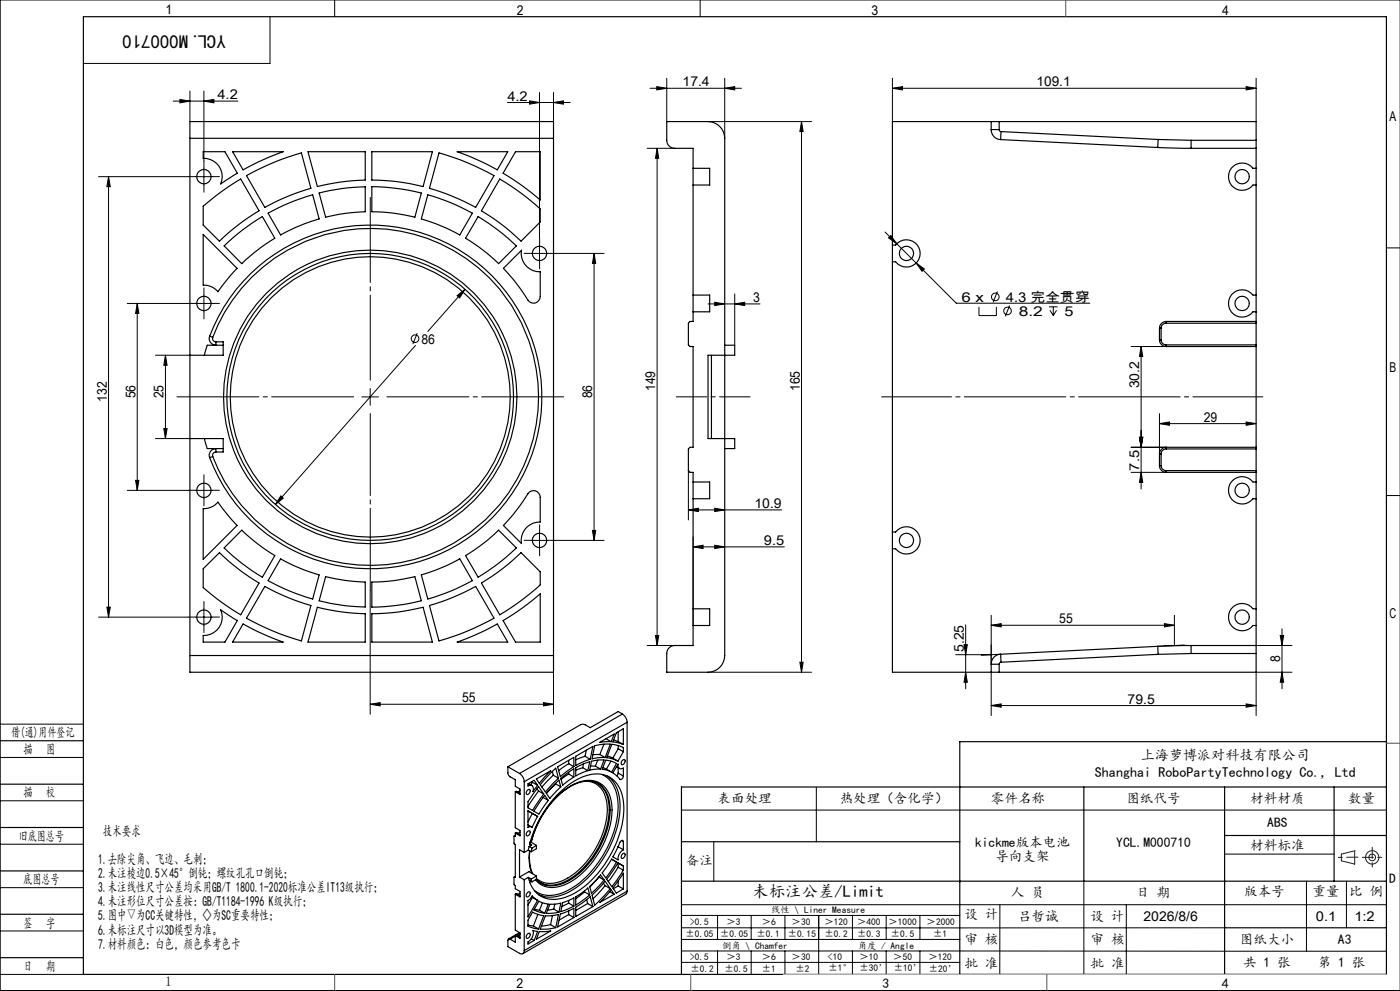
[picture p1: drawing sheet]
<svg xmlns="http://www.w3.org/2000/svg" width="420mm" height="297mm" viewBox="0 0 420 297" stroke-linecap="round" stroke-linejoin="round" font-family="sans-serif">
<g fill="none" stroke="#000" stroke-width=".3">
<path d="M100.4 0v5M210 0v5M420 0h-419.9v297h419.9M81 5v14h-56M52 30.3h19.3M54 29.8l3 .5-3 .5zM57 27.3v9.1M61.2 30.3l3-.5v1zM61.2 27.3v21M152.2 30.7h18.9M158.9 30.2l3 .5-3 .5zM161.9 27.7v43.6"/>
<path d="M166.1 30.7l3-.5v1zM166.1 27.7v8.7M195 26.5h27.4M197 26l3 .5-3 .4zM200 23.5v12.9M212.4 36.4h31.1M217.4 26.5l3-.5v.9zM217.4 23.5v17.9M240.5 36.4v165.1M240.5 36.4l.4 3h-.9zM267.7 26.5l3.1-.5v.9zM267.7 23.5v12.9"/>
<path d="M267.7 26.5h109.1M373.8 26l3 .5-3 .4zM376.8 23.5v12.9M29.6 52.9h26.9M32.6 52.9l.5 3h-1zM32.6 52.9v132.1M58.7 52.9h5M61.2 50.4v5.1M194.1 44.4h8.3M197.1 44.4l.5 3h-1zM197.1 44.4v149.1M159.3 75.9h5.1"/>
<path d="M161.9 73.4v5.1M166.5 75.9h14.7M178.2 75.9l.5 3h-1zM178.2 75.9v86.1M265.5 69.5l21.4 21.4h40.1M267.3 70.6l1.7 2.5-2.4-1.8zM274.8 78.8l2.5 1.8-.7 .7zM415.9 74.3h4.1M38.2 90.9h18.3M41.2 90.9l.5 3h-1zM41.2 90.9v56.1M58.7 90.9h5"/>
<path d="M61.2 88.4v5M125.2 99.9l-1.3 3.2M137.1 88.6l2.4-1.9-1.6 2.6zM139.5 86.7l-11.2 12.6M212.4 91.1h15.6M214.4 90.6l3 .5-3 .5zM220.4 91.1l3-.5v1zM220.4 88.1v15.4M293.7 92v2.6h5.2v-2.6M299.2 87.3l-1.3 3.3M302.9 91.5l-1.3 3.3M314.7 92h2.6"/>
<path d="M315 93l1 1.6M316 92v2.6M317 93l-1 1.6M46.6 106.5h10.4M49.6 106.5l.5 3h-1zM49.6 106.5v24.9M108.5 119h5.1M111.1 116.4v5.1M124.6 103.5l-42 47.7M339.3 103.9h10.5M342.3 103.9l.5 3h-1zM342.3 103.9v42.6"/>
<path d="M46.6 131.4h10.4M49.1 128.4h1l-.5 3zM339.3 134.1h10.5M341.8 131.1h1l-.5 3zM347.8 127l3-.5v1zM347.8 124v12.1M347.8 127h29M373.8 126.5l3 .5-3 .5zM38.2 147h18.3M40.7 144h1l-.5 3zM58.7 147h5M61.2 144.5v5"/>
<path d="M84.2 148.6l.8 .7-2.4 1.9zM161.9 159.5v5M177.7 159h1l-.5 3zM206.5 152.8l3-.5v1zM206.5 141v14.8M206.5 152.8h28M214.4 152.3l3 .5-3 .5zM339.3 141.6h10.5M342.3 141.6l.5 3h-1zM415.9 148.5h4.1M111.1 176.9v37.2M159.3 162h5.1"/>
<path d="M166.5 162h14.7M207.9 163.9l3-.5v1zM207.9 160.9v26.6M207.9 163.9h27.4M214.4 163.4l3 .5-3 .5zM29.6 185h26.9M32.1 182h1l-.5 3zM58.7 185h5M61.2 182.5v5M166.1 196.5v17.6M194.1 193.5h8.3M196.6 190.5h1l-.5 3z"/>
<path d="M240 198.5h.9l-.4 3zM286.7 196.2h10.7M289.2 193.2h1l-.5 3zM289.7 187.3v19.1M297.4 187.4l3-.5v1zM297.4 184.4v14.7M297.4 187.4h54.9M300.2 196.1l-5.8 .3M349.3 186.9l3 .5-3 .5zM349.3 193.5h8M352.3 184.4v9.1M355.3 193.3l-8 .4"/>
<path d="M376.8 193.5h10.8M384.1 190.5h1l-.5 3zM384.6 188.5v17.9M0 217h25M111.1 211.1l3-.5v1zM111.1 211.1h55M163.1 210.6l3 .5-3 .5zM212.4 201.5h31.1M289.7 201.5l.5 3h-1zM297.4 211.5l3-.5v.9zM297.4 201.5v13M297.4 211.5h79.4"/>
<path d="M373.8 211l3 .5-3 .4zM384.6 201.5l.5 3h-1zM387.6 201.5h-10.8v13M0 227h25M0 240h25M244.9 236v16.3M0 253h25M204.4 242.8h211.5M214.1 252.4v11.8M367.4 256h32.8M0 266h25M0 279h25"/>
<path d="M204.4 271.1h211.5M204.4 278.1h163M204.4 274.4h83.5M215.3 274.4v7.1M225.4 274.4v7.1M235.5 274.4v7.1M245.6 274.4v17.6M255.7 274.4v7.1M265.9 274.4v7.1M276 274.4v7.1M300 271.1l-.1 21M325.2 264.1v27.9"/>
<path d="M337.9 271.1v20.9M391.9 264.1v21M403.9 264.1v14M0 292h25M204.4 285l211.5 .1M204.4 288.4h83.5M204.5 281.5h83.5M215.3 285v7M225.4 285v7M235.5 285v7M255.7 285v7M265.9 285v7"/>
<path d="M276 285v7M287.9 292h128"/>
<circle cx="298.6" cy="89" r="1.14"/>
<circle cx="302.2" cy="93.2" r="1.14"/>
<circle cx="124.5" cy="101.5" r="1.15"/>
</g>
<g fill="none" stroke="#191924" stroke-width=".3">
<path d="M402.4 256l4-1v4l-4-1z"/>
<circle cx="411.7" cy="257" r="1"/>
<circle cx="411.7" cy="257" r="2"/>
</g>
<path d="M202.9 118.9h22.1" fill="none" stroke="#000" stroke-width=".3" stroke-dasharray="30.5 1.3 1.3 1.3" stroke-dashoffset="21.3"/>
<path d="M111.1 113.9v-54.7" fill="none" stroke="#000" stroke-width=".3" stroke-dasharray="30.5 1.3 1.3 1.3" stroke-dashoffset="5"/>
<path d="M106.1 118.9h-53M116.1 118.9h53M111.1 123.9v53" fill="none" stroke="#000" stroke-width=".3" stroke-dasharray="30.5 1.3 1.3 1.3" stroke-dashoffset="5.9"/>
<g fill="none" stroke="#000" stroke-width=".3" stroke-dasharray="30.5 1.3 1.3 1.3">
<path d="M58.7 52.9h-2.2M61.2 50.4v-2.1M61.2 55.4v2.2M63.7 52.9h2.1M159.4 75.9h-2.2M161.9 73.4v-2.1M161.9 78.4v2.2M164.4 75.9h2.1M58.7 90.9h-2.2M61.2 88.4v-2.1M61.2 93.4v2.2M63.7 90.9h2.1"/>
<path d="M58.7 146.9h-2.2M61.2 144.4v-2.1M61.2 149.4v2.2M63.7 146.9h2.1M161.9 159.4v-2.1M159.4 161.9h-2.2M161.9 164.4v2.2M164.4 161.9h2.1M58.7 184.9h-2.2M61.2 182.4v-2.1M61.2 187.4v2.2M63.7 184.9h2.1"/>
</g>
<path d="M264.5 118.9h114.4" fill="none" stroke="#000" stroke-width=".3" stroke-dasharray="30.5 1.3 1.3 1.3" stroke-dashoffset="9.5"/>
<g fill="none" stroke="#000" stroke-width=".35">
<path d="M25 5h390.9v287h-390.9zM297.4 38.8h2.4M297.4 36.4h2.4M297.4 38.8a2.95 2.95 0 0 0 2.8 3M297.4 36.4h-29.7v165.1h29.7M297.4 36.4v2.4M299.8 38.8l.1 .5 .4 .1M299.8 36.4h77v5.6M299.8 36.4v2.4M300.3 39.4l-.1 2.4M300.3 39.4l47.2 2.4M57 41.4v-5h109.1v5"/>
<path d="M57 41.4h109.1M57 41.4v155.1M61 45.5h6.5l3.7 6.4-5 3.2a5.5 5.5 0 0 0-5.2-7.7zM69.8 45.5h15.1a79.1 79.1 0 0 0-12 5.4zM73.9 52.6a77.5 77.5 0 0 1 16.5-6.8l2.9 10.6a65.9 65.9 0 0 0-13.9 5.8zM92.4 45.5h17.2v8.5a64.3 64.3 0 0 0-14.4 1.9zM95.7 57.9a59.4 59.4 0 0 1 13.9-1.9v7.5a56.1 56.1 0 0 0-11.9 1.6zM111.5 45.5h18.2l-2.8 10.4a62.7 62.7 0 0 0-15.4-1.9zM111.5 55.9a65.9 65.9 0 0 1 14.9 2l-1.9 7.2a53.9 53.9 0 0 0-13-1.6zM128.3 58.4a62.5 62.5 0 0 1 13.4 5.5l-3.8 6.5a57.5 57.5 0 0 0-11.5-4.8zM131.7 45.8a76.8 76.8 0 0 1 16.5 6.8l-5.5 9.6a67.3 67.3 0 0 0-13.9-5.8zM137.2 45.5h15.1l-3.1 5.4a79.1 79.1 0 0 0-12-5.4z"/>
<path d="M149.9 53.7a74.8 74.8 0 0 1 12.2 8.9v3.9l-5.8 5.8a63.8 63.8 0 0 0-11.9-9.1zM154.7 45.5h7.4v14.4a74.3 74.3 0 0 0-11.2-8zM166.1 41.4v155.1M207.9 50.4v-6h-5.5a2.41 2.41 0 0 1-2.4-2.4v-5.6h12.4a5.1 5.1 0 0 1 5 5v155.1a5.1 5.1 0 0 1-5 5h-12.4v-5.6a2.41 2.41 0 0 1 2.4-2.4h5.5v-6M207.9 50.4v5.1M207.9 55.5v32.9M207.9 50.4h5v5.1h-5M300.2 41.8l47.1 2.4M347.3 44.2l10 .2M347.5 41.8l-.2 2.4M347.5 41.8l9.8 .2M357.3 42v2.4"/>
<path d="M357.3 44.4h19.5M357.3 42h19.5M376.8 42v2.4M376.8 50.4h-.9a4.1 4.1 0 0 0-6-.5 4.1 4.1 0 0 0 0 6.1 4.1 4.1 0 0 0 6-.5h.9M376.8 44.4v149.1M61 70.3l10.1 10.1-2.3 2.5-3.4 4.5a5.6 5.6 0 0 0-4.4-2zM61 61.8a73.7 73.7 0 0 1 11.2-8.1l5.5 9.5a63.8 63.8 0 0 0-11.9 9.1l-4.8-4.9zM67.2 73.7a61.3 61.3 0 0 1 11.5-8.8l3.7 6.5a57.3 57.3 0 0 0-9.9 7.6zM80.4 63.9a62.5 62.5 0 0 1 13.4-5.5l1.9 7.2a56.6 56.6 0 0 0-11.5 4.8zM143.4 64.9a64.5 64.5 0 0 1 11.5 8.8l-5.3 5.3a53.9 53.9 0 0 0-9.9-7.6zM267.7 73.4h1a4.1 4.1 0 0 1 6-.5 4.1 4.1 0 0 1 0 6.1 4.1 4.1 0 0 1-6-.5h-1M151 80.4l5.5-5.4a5.5 5.5 0 0 0 5.6 6.5v7.4a2 2 0 0 1-1.5 1.9 2 2 0 0 1-2.2-.9 57.4 57.4 0 0 0-7.4-9.5z"/>
<path d="M207.9 88.4v5M207.9 93.4v2.9h-.9l-.5 .6v6.5l.5 .5h.9v30.2h-.9l-.5 .4v6.5l.5 .6h.9v2.9M207.9 88.4h5v5h-5M347.8 98.4v3.4M347.8 98.4h.5M348.3 98.4v3.4M349.8 96.9a1.51 1.51 0 0 0-1.5 1.5M349.8 96.3a2.05 2.05 0 0 0-2 2.1M349.8 96.3h27M349.8 96.3v.6M349.8 96.9h27M376.8 88.4h-.9a4.1 4.1 0 0 0-6-.5 4.1 4.1 0 0 0 0 6.1 4.1 4.1 0 0 0 6-.6h.9"/>
<path d="M62.9 100.7a1.88 1.88 0 0 0 1.9 2.7v-1M62.9 100.7a51.5 51.5 0 0 1 79.1-22.9 51.5 51.5 0 0 1 0 82.3 51.5 51.5 0 0 1-79.1-22.9M62.9 100.7l.9 .4M63.8 101.1a50.5 50.5 0 0 1 77.6-22.5 50.5 50.5 0 0 1 0 80.7 50.5 50.5 0 0 1-77.6-22.5M63.8 101.1a.98 .98 0 0 0 1 1.3M64.8 102.4h2.2v1.1M67 103.5h-4.8l-.9 3M67 103.5v3h-10M213.4 106.5v24.9M217.4 103.5h3v3h-8v24.9h8v3h-3M347.8 101.8a2.05 2.05 0 0 0 2 2.1M347.8 101.8h.5"/>
<path d="M348.3 101.8a1.57 1.57 0 0 0 1.5 1.6M349.8 103.9h27M349.8 103.4v.5M349.8 103.4h27M57 131.4h10v3M61.3 131.4l.9 3h4.8M63.8 136.8l-.9 .4M64.8 135.5v-1a1.88 1.88 0 0 0-1.9 2.7M64.8 135.5a.98 .98 0 0 0-1 1.3M67 134.4v1.1h-2.2M347.8 139.6a2.05 2.05 0 0 0 2 2M347.8 136.1v3.5"/>
<path d="M347.8 139.6h.5M347.8 136.1h.5M348.3 139.6a1.51 1.51 0 0 0 1.5 1.4M348.3 136.1v3.5M349.8 134.5a1.57 1.57 0 0 0-1.5 1.6M349.8 134.1a2.05 2.05 0 0 0-2 2M349.8 134.1h27M349.8 134.1v.4M349.8 134.5h27M61 152.4a5.5 5.5 0 0 0 4.4-1.9l3.4 4.5 2.3 2.5-10.1 10.1zM72.5 158.9a57.3 57.3 0 0 0 9.9 7.6l-3.7 6.5a61.3 61.3 0 0 1-11.5-8.8zM158.8 147.5a2 2 0 0 1 2.1-.3 2 2 0 0 1 1.2 1.8v7.5a5.5 5.5 0 0 0-5.6 6.4l-5.5-5.4a66.9 66.9 0 0 0 7.8-10z"/>
<path d="M207.9 144.5v5M207.9 149.5v33M207.9 144.5h5v5h-5M267.7 159.5h1a4.1 4.1 0 0 1 6-.6 4.1 4.1 0 0 1 0 6.1 4.1 4.1 0 0 1-6-.5h-1M349.8 141.6h27M349.8 141v.6M349.8 141h27M376.8 144.5h-.9a4.1 4.1 0 0 0-6-.6 4.1 4.1 0 0 0 0 6.1 4.1 4.1 0 0 0 6-.5h.9M61 170.5l4.8-4.9a63.8 63.8 0 0 0 11.9 9.1l-5.5 9.6a73.7 73.7 0 0 1-11.2-8.2zM79.4 175.8a65.9 65.9 0 0 0 13.9 5.7l-2.9 10.6a77.5 77.5 0 0 1-16.5-6.8zM84.2 167.5a56.6 56.6 0 0 0 11.5 4.8l-1.9 7.2a62.5 62.5 0 0 1-13.4-5.5zM97.7 172.8a56.1 56.1 0 0 0 11.9 1.6v7.5a59.4 59.4 0 0 1-13.9-1.8z"/>
<path d="M111.5 174.4a53.9 53.9 0 0 0 13-1.6l1.9 7.3a65.9 65.9 0 0 1-14.9 1.9zM126.4 172.3a57.5 57.5 0 0 0 11.5-4.8l3.8 6.5a62.5 62.5 0 0 1-13.4 5.5zM139.7 166.5a53.9 53.9 0 0 0 9.9-7.6l5.3 5.3a64.5 64.5 0 0 1-11.5 8.8zM144.4 174.7a63.8 63.8 0 0 0 11.9-9.1l5.8 5.8v3.9a74.8 74.8 0 0 1-12.2 9zM57 196.5v5h109.1v-5M57 196.5h109.1M66.2 182.8l5 3.2-3.7 6.4h-6.5v-1.9a5.5 5.5 0 0 0 5.2-7.7zM72.9 187a79.1 79.1 0 0 0 12 5.4h-15.1zM95.2 182a64.3 64.3 0 0 0 14.4 1.9v8.5h-17.2zM111.5 183.9a62.7 62.7 0 0 0 15.4-1.9l2.8 10.4h-18.2zM128.8 181.5a67.3 67.3 0 0 0 13.9-5.7l5.5 9.5a76.8 76.8 0 0 1-16.5 6.8zM137.2 192.4a79.1 79.1 0 0 0 12-5.4l3.1 5.4z"/>
<path d="M150.9 186a74.3 74.3 0 0 0 11.2-8v14.4h-7.4zM207.9 182.5v5M207.9 182.5h5v5h-5M297.4 199.1h2.4M297.4 199.1v2.4M299.8 199.1v2.4M300.2 196.1l.1 2.4M300.2 196.1a2.95 2.95 0 0 0-2.8 3M300.3 198.5l-.4 .1-.1 .5M347.3 193.7l.2 2.4M347.3 193.7l-47.1 2.4M347.5 196.1l-47.2 2.4"/>
<path d="M357.3 193.5v2.4M357.3 193.5l-10 .2M357.3 193.5h19.5M357.3 195.9l-9.8 .2M357.3 195.9h19.5M376.8 193.5v2.4M376.8 182.5h-.9a4.1 4.1 0 0 0-6-.6 4.1 4.1 0 0 0 0 6.1 4.1 4.1 0 0 0 6-.5h.9M376.8 195.9v5.6h-77M184.9 219.6l2.1-1.2v4.7l-3.1-.7zM185.5 219.3v2.9M186.7 214a3.2 3.2 0 0 1 1.4 2.5M186.7 214l-1.2-.7-8.4 4.8-1.7-1h-1.1l-21.9 12.7"/>
<path d="M186.7 214l-30.8 17.8M188.1 216.5l-30.8 17.8M188.1 216.5v50.6M297.4 201.5h2.4M0 222h25M0 235h25M152.4 229.8l.1 2.5 2.1 1.4v2l1.4 .8v1.6l-1.4-.8M152.4 229.8l3.5 2M154.6 237.3v10.8l1.4 .8v1.6l-1.4-.8M154.6 237.3l.3-.2 1.1 .7M155.9 231.8a3.2 3.2 0 0 1 1.4 2.5M156 237l-.9 .2"/>
<path d="M157.3 234.3v21.2M158.3 236.8a.48 .48 0 0 1 .7-.1 .48 .48 0 0 1 0 .8l-.2 .2a.53 .53 0 0 1-.8 .4 .53 .53 0 0 1 0-.9zM158.4 234.9l1.8-1 1.1 1.5-1.4 1.8a1.16 1.16 0 0 0 0-1.3 1.16 1.16 0 0 0-1.2-.5l-.3 .2zM158.5 234.8l1.1 .6M159.6 234.2l.1 .3M159.7 234.5l-.5 .7M159.7 234.5l1.6 .9M160.9 233.5l4.3-2.5-3.4 3.7zM161.1 236.4l.5 .7M161.6 235.8l1.5 2.2-3.3 4.9-1.4-.8v-1.8zM161.6 237.1l-3.2 4.6M161.6 237.1l1.5 .9"/>
<path d="M162.9 239l1.6 .9M163.4 238.4l1.1 1.5-2.8 4.1-1.5-.9zM165.5 231.3l1.2-1.1 .8 3-3.9 4.1-1.5-2.1zM165.7 231.2l.3 1.1M166 232.3l-3.4 3.6M166 232.3l1.5 .9M166.7 234.8v.1M166.7 234.9l-2.8 2.9M166.7 234.9l1.5 .9M166.7 234.7l1-.9 .5 2-3.2 3.5-1.1-1.5zM167.3 229.8l4.9-2.8v2.8l-4.1 3zM168.2 233.3l4-2.9v2.5l-3.4 2.4z"/>
<path d="M170.6 228.9l-3 2.1M170.6 232l-2.3 1.6M170.6 227.9v1M170.6 231.5v.5M170.6 228.9l1.6 .9M170.6 232l1.6 .9M172.7 230.1l4.2-1.8-.5 2.7-3.7 1.5zM172.7 226.7l5.2-3-.8 3.9-1.7 .5-2.7 1.3zM174.8 230.1l-2.1 .8M174.8 230.1l1.6 .9M175 228.9l-.2 1.2M175.5 226.7l-2.8 1"/>
<path d="M175.5 226.7l1.6 .9M175.9 224.8l-.4 1.9M176 234.1a6.4 6.4 0 0 1 6 6.1 24.9 24.9 0 0 1-8.4 20.5 12.7 12.7 0 0 1-9.8 4l-1.9-.7-1-.7M177.4 228.1l2-.3 1.8-.1-1 2.8-3.3 .3zM178.3 234.4a7 7 0 0 1 4.6 6.5 25.6 25.6 0 0 1-7.2 19 14.3 14.3 0 0 1-11.1 5.5l-2-.6-1.4-.9M178.4 234.4a10.6 10.6 0 0 0-9.5 2.8 28.6 28.6 0 0 0-9.5 15.3M178.4 223.5l2.4-.4 2.3-.1-1.6 4-2.4 .1-1.5 .3zM178.6 229.6h-1.4M178.6 229.6l1.6 .9M179.3 227.8l-.7 1.8M179.4 234.8a8.1 8.1 0 0 1 3.3 6.8 26.3 26.3 0 0 1-12.9 22.5 8.1 8.1 0 0 1-7.7 .5M180 222.5l4.3-2.5-.9 2.3z"/>
<path d="M180 226.1l-2.1 .1M180 226.1l1.5 .9M180.6 232.1a9.1 9.1 0 0 1 4.8 8.2 30.7 30.7 0 0 1-15.2 26.6 9.2 9.2 0 0 1-9.9 0M180.9 230l1 .5M181.2 223l-1.2 3.1M181.7 227.8l2.1 .5 1.2 .5-1.5 2.6-2.8-.9zM181.8 221.4l1.6 .9M181.9 230.5l1.6 .9M182.2 226.6l1.6 .6M182.3 232.6a10.7 10.7 0 0 1 3.7 9.6 32.1 32.1 0 0 1-15.8 25.4 10.1 10.1 0 0 1-8.5 .6M183.3 228.1l-1.4 2.4M183.8 227.2l1.6 .9"/>
<path d="M184.1 221.8l1.4 .4M184.9 229.8l.9 .5M185.4 229a1.02 1.02 0 0 0 .3 1.2 1.02 1.02 0 0 0 1.3 0v2.4a.78 .78 0 0 1-.6 1 .78 .78 0 0 1-.9-.6l-1.6-1.4zM185.5 231.7l-.4 .8M185.5 223.4v1M185.5 230.1v1.6M185.5 222.2l1.5 .9M185.5 224.4l-1.7 2.8M185.5 224.4l1.5 .9M185.5 231.7l1.5 .9M186.6 228a.52 .52 0 0 1 .8-.3 .52 .52 0 0 1 0 .8l-.3 .4-.5 .3-.3-.4zM187 225.3v-1.3l-3.4-.9-1.6 4 1.8 .3 1.6 .7"/>
<path d="M187 225.3l-1.6 2.8M325.2 235.9v28.2M367.4 235.9v56.1M400.2 235.9v28.3M415.9 235.9h-211.5v56.1M415.9 222.3h-128v69.7M0 248h25M154.3 250.5l-.1 2.2 .4 .4v9.9l-.3-.2M154.6 249.7v.9l-.3-.1M154.6 249.7l.3-.1 1.1 .6M154.6 250.4l-.3 .1M156 249.4l-.9 .3"/>
<path d="M157.3 255.5l-1.4-.8v8.2M158.1 249.4l.2-.2a.48 .48 0 0 1 .7-.1 .48 .48 0 0 1 0 .8l-.2 .2a.52 .52 0 0 1-.8 .4 .52 .52 0 0 1 0-.9zM158.4 243v5l.5-.2 .8 .1 1.6-3.2M158.4 247.2l1.2 .7M158.4 243l2.9 1.7M158.4 243l1.3 .8M158.5 254.8l-1.2 .7M158.5 254.8l.8 .5M158.7 253.7l-.2 1.1M158.7 253.7l.9 .5M158.9 255l-.2 2.1a11.9 11.9 0 0 0 .8 4.6M158.9 255.1a13.5 13.5 0 0 0 .9 6.8"/>
<path d="M158.9 252.9l.6 .4M159.1 252.3l1.8 1.1M159.3 252.4a27.2 27.2 0 0 1 13-17.5 7.5 7.5 0 0 1 9.3 1.1 11.5 11.5 0 0 1 1.8 9.5 27.2 27.2 0 0 1-13.4 19.4 7.5 7.5 0 0 1-9.2-1.1l-.1-.1M159.5 253.3a.4 .4 0 0 1-.5-.1 .4 .4 0 0 1 0-.5 32.1 32.1 0 0 1 14.1-19.1 9.6 9.6 0 0 1 10.5-.2 11 11 0 0 1 3.5 9.4 32.4 32.4 0 0 1-14.8 25 10 10 0 0 1-10.5 .5 5.7 5.7 0 0 1-2.8-4.4M159.5 253.3l-.8 .4M159.6 254.2l-.3 1.1M159.7 243.8l-1.3 2.5M159.7 243.8l1.6 .9M160.9 253.4v.9l-1.6 1M160.9 253.4l-1.3 .8M183.5 257.5l1.5 .9-3.3 4.7-1-1.5zM185.4 258.6l-3.4 4.9 1.6 2.2 3.4-4.9"/>
<path d="M185.4 258.6l1.6 .9M185.4 253.8h.1M185.4 258.6l.1 .1M185.5 259.9l-3 4.3M185.5 253.7v.1M185.5 258.7v1.2M185.5 253.8l1.5 .9M185.5 258.7l1.5 .8M185.5 259.9l1.5 .9M186.4 251.9l.6 .3M186.8 255.9a.48 .48 0 0 1 .7 0 .48 .48 0 0 1-.1 .7l-.5 .6a.56 .56 0 0 1-.6-.4 .56 .56 0 0 1 .3-.7zM187 252.2l-.1-.3-.3-.1-.5 .5-2.2 4.5 1.5 .9a3.2 3.2 0 0 1 1.6-3"/>
<path d="M187 252.2v2.5M187 259.5v1.3M204.4 252.3h83.5M367.4 250.4h48.5M0 261h25M0 274h25M154.3 262.8l-.1 2.2 .4 .4v.9l1.4 .9v1.6l-1.4-.8M154.6 268v10.8l1.4 .8v1.6l-1.4-.8M154.6 262.7l-.3 .1M154.6 268l.3-.2 1.1 .7M155.9 279.5l-3.4 1.9M155.9 262.9l1.4 .8"/>
<path d="M156 267.7l-.9 .3M156 279.7l-1 .6M157.3 263.7v21.2M158.3 267.5l.3-.2a.77 .77 0 0 1 .5 .8 .77 .77 0 0 1-.6 .6l-.2 .1a.71 .71 0 0 1-.5-.7 .71 .71 0 0 1 .5-.6zM158.3 279.9l.3-.2a.77 .77 0 0 1 .5 .8 .77 .77 0 0 1-.6 .7h-.2a.71 .71 0 0 1-.5-.6 .71 .71 0 0 1 .5-.7zM158.4 277.2l1.6 .3M158.5 263l.2 .8 .9 .5M158.5 263l-1.2 .7M158.5 263l.8 .5M159.3 263.5l.3 .8M159.5 268.8l.2 .2M159.7 268.5l1.6 1.3-2.9 5v-4.9z"/>
<path d="M159.7 269l1.6 .8M159.7 269l-1.3 2.2M159.8 273.4l2 .8 1.3 .2-1.5 4-3.2-.8v-1.8zM159.9 278.9l1.4 .2-1.1 2.8-1.8 1v-.6a3.1 3.1 0 0 0 1.5-3.4zM160 277.5l1.6 .9M160.3 272.5l1.6 .3M160.9 263.5l.4 .4M160.9 262.5l-2.2-1.3-2.8 1.7M160.9 262.5v1l-1.3 .8M160.9 262.5l-1.6 1M161.4 274l-1.4 3.5M161.7 270.1l2.8 .9-1.1 2.7-1.7-.4-1.5-.6z"/>
<path d="M161.8 279.2l3.4-.2-4.3 2.5zM161.9 272.8l1.5 .9M162.7 270.5l-.8 2.3M163.6 274.5l1.9-.1 2-.3-.8 3.9-2.3 .4-2.3 .1zM165 271l3.2-.3-.5 2.7-3.8 .3zM165.2 277.1l-2.8 .5M165.2 277.1l1.5 .9M165.7 274.4l-.5 2.7M166.1 272.4l-1.8 .4M166.1 272.4l1.6 1M166.4 271l-.3 1.4M168.1 273.9l4.1-1.7v2.8l-4.9 2.8z"/>
<path d="M168.8 270.5l3.4-1.4v2.5l-4 1.6zM170.6 270.6l-2 1M170.6 269.9v.7M170.6 273v1.1M170.6 270.6l1.6 1M170.6 274.1l-2.9 1.7M170.6 274.1l1.6 .9M172.7 271.9l4.4-3.2 .8 3-5.2 3zM172.7 268.8l3.7-2.7 .5 2.1-4.2 3zM175.3 267l.1 .3M175.4 267.3l-2.7 2M175.4 267.3l1.5 .9"/>
<path d="M176 269.6l.3 1.2M176.3 270.8l-3.6 2.1M176.3 270.8l1.6 .9M179.7 262.8h.1M179.7 262.8l-2.7 3M179.7 262.8l1.5 .9M180.2 262.2l1 1.5-3.8 4-.5-2zM181 264.7l.5 .7M181.5 264.1l1.6 2.2-4.7 5-.8-3.1zM181.5 265.4l-3.6 4M181.5 265.4l1.6 .9M183 267.3l1.3 .7"/>
<path d="M183.4 266.7l.9 1.3-4.3 2.5zM185.5 264v1.5M185.5 265.5l-1.5 .8M185.5 265.5l1.5 .9M187 261.7v4.7l-2.1 1.2-1-1.5zM188.1 267.1l-.4 .9-30.9 17.8M188.1 267.1l-30.8 17.8M204.4 264.1h211.5M367.4 278.1h48.5M0 287h25M153 281.5a.4 .4 0 0 0-.5-.1 .4 .4 0 0 0-.1 .5v1.8l3.5 2a.86 .86 0 0 0 1 .1 .86 .86 0 0 0 .4-.9M154.6 280.4v2l-1.6-.9"/>
<path d="M154.6 280.4l.3-.2 1.1 .7M154.6 280.6l-1.6 .9M156 280.1l-.9 .3M159.4 281.4l.8 .5"/>
<circle cx="61.2" cy="52.9" r="2.15"/>
<circle cx="372.6" cy="52.9" r="2.15"/>
<circle cx="161.9" cy="75.9" r="2.15"/>
<circle cx="271.9" cy="75.9" r="2.14"/>
<circle cx="61.2" cy="91" r="2.16"/>
<circle cx="372.6" cy="91" r="2.16"/>
<circle cx="111.1" cy="119" r="42"/>
<circle cx="111.1" cy="119" r="43"/>
<circle cx="111.1" cy="118.9" r="44"/>
<circle cx="61.2" cy="147" r="2.15"/>
<circle cx="372.6" cy="147" r="2.15"/>
<circle cx="161.9" cy="162" r="2.15"/>
<circle cx="271.9" cy="161.9" r="2.14"/>
<circle cx="61.2" cy="185" r="2.15"/>
<circle cx="372.6" cy="185" r="2.15"/>
</g>
<path d="M407.4 256.9l-5.9 .1M408.7 256.9h6M411.7 253.9v6" fill="none" stroke="#191924" stroke-width=".3" stroke-dasharray="6.3 1.3 1.3 1.3" stroke-dashoffset="3"/>
<path d="M235 292h180.9" fill="none" stroke="#c0c0c0" stroke-width=".3"/>
<path d="M319.7 0v5M415.9 222.7h4.1M100.4 292v5M207.2 292v5M314 292v5" fill="none" stroke="#00f" stroke-width=".3"/>
<path d="M406.4 255h.1" fill="none" stroke="#0ff" stroke-width=".3"/>
<g fill="#000">
<path d="M54 29.8l3 .5-3 .5zM61.2 30.3l3-.5v1z"/>
<path d="M158.9 30.2l3 .5-3 .5zM166.1 30.7l3-.5v1zM84.2 148.6l-1.6 2.6 2.4-1.9zM137.1 88.6l.8 .7 1.6-2.6zM197 26l3 .5-3 .4zM217.4 26.5l3-.5v.9zM206.5 152.8l3-.5v1zM214.4 152.3l3 .5-3 .5zM297.4 211.5l3-.5v.9zM373.8 211l3 .5-3 .4zM267.3 70.6l-.7 .7 2.4 1.8zM274.8 78.8l1.8 2.5 .7-.7z"/>
<path d="M197.1 44.4l.5 3h-1zM196.6 190.5h1l-.5 3z"/>
<path d="M49.6 106.5l.5 3h-1zM49.1 128.4h1l-.5 3zM41.2 90.9l.5 3h-1zM40.7 144h1l-.5 3zM32.6 52.9l.5 3h-1zM32.1 182h1l-.5 3zM178.2 75.9l.5 3h-1zM177.7 159h1l-.5 3zM240.5 36.4l.4 3h-.9zM240 198.5h.9l-.4 3zM342.3 103.9l.5 3h-1zM341.8 131.1h1l-.5 3zM341.8 131.1h1l-.5 3zM342.3 141.6l.5 3h-1zM384.1 190.5h1l-.5 3zM384.6 201.5l.5 3h-1z"/>
<path d="M289.2 193.2h1l-.5 3zM289.7 201.5l.5 3h-1z"/>
<path d="M349.3 186.9l3 .5-3 .5zM297.4 187.4l3-.5v1z"/>
<path d="M163.1 210.6l3 .5-3 .5zM111.1 211.1l3-.5v1zM214.4 163.4l3 .5-3 .5zM207.9 163.9l3-.5v1zM220.4 91.1l3-.5v1zM214.4 90.6l3 .5-3 .5zM373.8 126.5l3 .5-3 .5zM347.8 127l3-.5v1zM373.8 26l3 .5-3 .4zM267.7 26.5l3.1-.5v.9z"/>
</g>
<text font-size="5.6" x="67.7" y="10.6" transform="rotate(-180 67.7 10.6)">YCL.M000710</text>
<text font-size="4.9" x="225.7" y="269">未标注公差/Limit</text>
<g font-size="4.2">
<text x="342.2" y="227.9">上海萝博派对科技有限公司</text>
<text x="328.5" y="232.8">Shanghai RoboPartyTechnology Co., Ltd</text>
<text x="30.9" y="250.4">技术要求</text>
<text x="29.5" y="258.9">1.去除尖角、飞边、毛刺；</text>
<text x="29.5" y="263.1">2.未注棱边0.5×45°倒钝；螺纹孔孔口倒钝；</text>
<text x="29.5" y="267.4">3.未注线性尺寸公差均采用GB/T 1800.1-2020标准公差IT13级执行；</text>
<text x="29.5" y="271.6">4.未注形位尺寸公差按：GB/T1184-1996 K级执行；</text>
<text x="29.5" y="275.8">5.图中▽为CC关键特性，◇为SC重要特性；</text>
<text x="29.5" y="280.1">6.未标注尺寸以3D模型为准。</text>
<text x="29.5" y="284.3">7.材料颜色：白色，颜色参考色卡</text>
</g>
<g font-size="4.1">
<text x="49.6" y="4.3">1</text>
<text x="155.1" y="4.6">2</text>
<text x="261.4" y="4.6">3</text>
<text x="366.6" y="4.6">4</text>
<text x="65.3" y="29.7">4.2</text>
<text x="204.8" y="25.9">17.4</text>
<text x="311" y="25.9">109.1</text>
<text x="152.2" y="30.1">4.2</text>
<text x="416.9" y="36.3">A</text>
<text x="226" y="90.5">3</text>
<text x="288.5" y="90.4">6 x</text>
<text x="301.7" y="90.4">4.3 完全贯穿</text>
<text x="305.6" y="94.6">8.2</text>
<text x="319.4" y="94.6">5</text>
<text x="126.4" y="102.9">86</text>
<text x="416.9" y="111.3">B</text>
<text x="40.6" y="119.4" transform="rotate(-90 40.6 119.4)">56</text>
<text x="49.1" y="119.4" transform="rotate(-90 49.1 119.4)">25</text>
<text x="177.7" y="119.4" transform="rotate(-90 177.7 119.4)">86</text>
<text x="196.6" y="117.3" transform="rotate(-90 196.6 117.3)">149</text>
<text x="239.9" y="117.2" transform="rotate(-90 239.9 117.2)">165</text>
<text x="341.8" y="116.4" transform="rotate(-90 341.8 116.4)">30.2</text>
<text x="32" y="120.4" transform="rotate(-90 32 120.4)">132</text>
<text x="361.2" y="126.4">29</text>
<text x="341.8" y="141" transform="rotate(-90 341.8 141)">7.5</text>
<text x="226.4" y="152.2">10.9</text>
<text x="229.2" y="163.3">9.5</text>
<text x="416.9" y="185.3">C</text>
<text x="317.8" y="186.8">55</text>
<text x="289.2" y="195.4" transform="rotate(-90 289.2 195.4)">5.25</text>
<text x="384" y="198.5" transform="rotate(-90 384 198.5)">8</text>
<text x="138.6" y="210.5">55</text>
<text x="338.3" y="210.9">79.5</text>
<text x="3.3" y="220.9">借(通)用件登记</text>
<text x="7.1" y="226">描</text>
<text x="13.9" y="226">图</text>
<text x="7" y="238.9">描</text>
<text x="13.8" y="238.9">校</text>
<text x="215.3" y="240.8">表面处理</text>
<text x="251.9" y="240.8">热处理（含化学）</text>
<text x="297.3" y="240.8">零件名称</text>
<text x="337.9" y="240.8">图纸代号</text>
<text x="375.1" y="240.8">材料材质</text>
<text x="404.4" y="240.8">数量</text>
<text x="380.2" y="247.7">ABS</text>
<text x="5.6" y="252">旧底图总号</text>
<text x="292.5" y="253.7">kickme版本电池</text>
<text x="298.6" y="257.9">导向支架</text>
<text x="334.9" y="253.7">YCL.M000710</text>
<text x="375.1" y="254.9">材料标准</text>
<text x="205.7" y="259.3">备注</text>
<text x="7" y="265">底图总号</text>
<text x="303.3" y="269">人 员</text>
<text x="340.8" y="269">日 期</text>
<text x="373.2" y="268.7">版本号</text>
<text x="393.7" y="268.7">重量</text>
<text x="404.8" y="268.7">比 例</text>
<text x="416.7" y="264.6">D</text>
<text x="289.3" y="275.5">设 计</text>
<text x="7" y="278">签</text>
<text x="13.8" y="278">字</text>
<text x="305.4" y="276">吕哲诚</text>
<text x="327.2" y="276">设 计</text>
<text x="343.1" y="276">2026/8/6</text>
<text x="394.8" y="276">0.1</text>
<text x="406.3" y="276">1:2</text>
<text x="289.3" y="283">审 核</text>
<text x="327.2" y="282.9">审 核</text>
<text x="372" y="283">图纸大小</text>
<text x="401.4" y="283">A3</text>
<text x="7" y="291">日</text>
<text x="13.8" y="291">期</text>
<text x="289.3" y="290.1">批 准</text>
<text x="327.2" y="290">批 准</text>
<text x="373" y="289.8">共 1 张</text>
<text x="395.4" y="289.8">第 1 张</text>
<text x="49.6" y="295.6">1</text>
<text x="154.9" y="296">2</text>
<text x="264.7" y="296">3</text>
<text x="366.6" y="296">4</text>
</g>
<g font-size="2.8">
<text x="231.3" y="273.6">线性 \ Liner Measure</text>
<text x="205.6" y="280.8">±0.05</text>
<text x="207" y="277.2">&gt;0.5</text>
<text x="216" y="280.8">±0.05</text>
<text x="217.9" y="277.2">＞3</text>
<text x="227" y="280.8">±0.1</text>
<text x="228.5" y="277.2">＞6</text>
<text x="236.3" y="280.8">±0.15</text>
<text x="237.5" y="277.2">＞30</text>
<text x="247.4" y="277.2">＞120</text>
<text x="247.4" y="280.8">±0.2</text>
<text x="257.1" y="277.2">＞400</text>
<text x="257.1" y="280.8">±0.3</text>
<text x="266.6" y="277.2">＞1000</text>
<text x="267.3" y="280.8">±0.5</text>
<text x="278" y="277.2">＞2000</text>
<text x="279.9" y="280.8">±1</text>
<text x="207" y="287.8">&gt;0.5</text>
<text x="216.6" y="284.3">倒角 \ Chamfer</text>
<text x="217.9" y="287.8">＞3</text>
<text x="228.5" y="287.8">＞6</text>
<text x="237.5" y="287.8">＞30</text>
<text x="248.4" y="287.8">&lt;10</text>
<text x="257.3" y="284.3">角度 / Angle</text>
<text x="257.8" y="287.8">＞10</text>
<text x="268" y="287.8">＞50</text>
<text x="278.5" y="287.8">＞120</text>
<text x="207.1" y="291.3">±0.2</text>
<text x="217.3" y="291.3">±0.5</text>
<text x="228.5" y="291.3">±1</text>
<text x="238.7" y="291.3">±2</text>
<text x="248.6" y="291.1">±1°</text>
<text x="257.8" y="291.1">±30’</text>
<text x="268.1" y="291.1">±10’</text>
<text x="278.6" y="291.2">±20’</text>
</g>
</svg>
